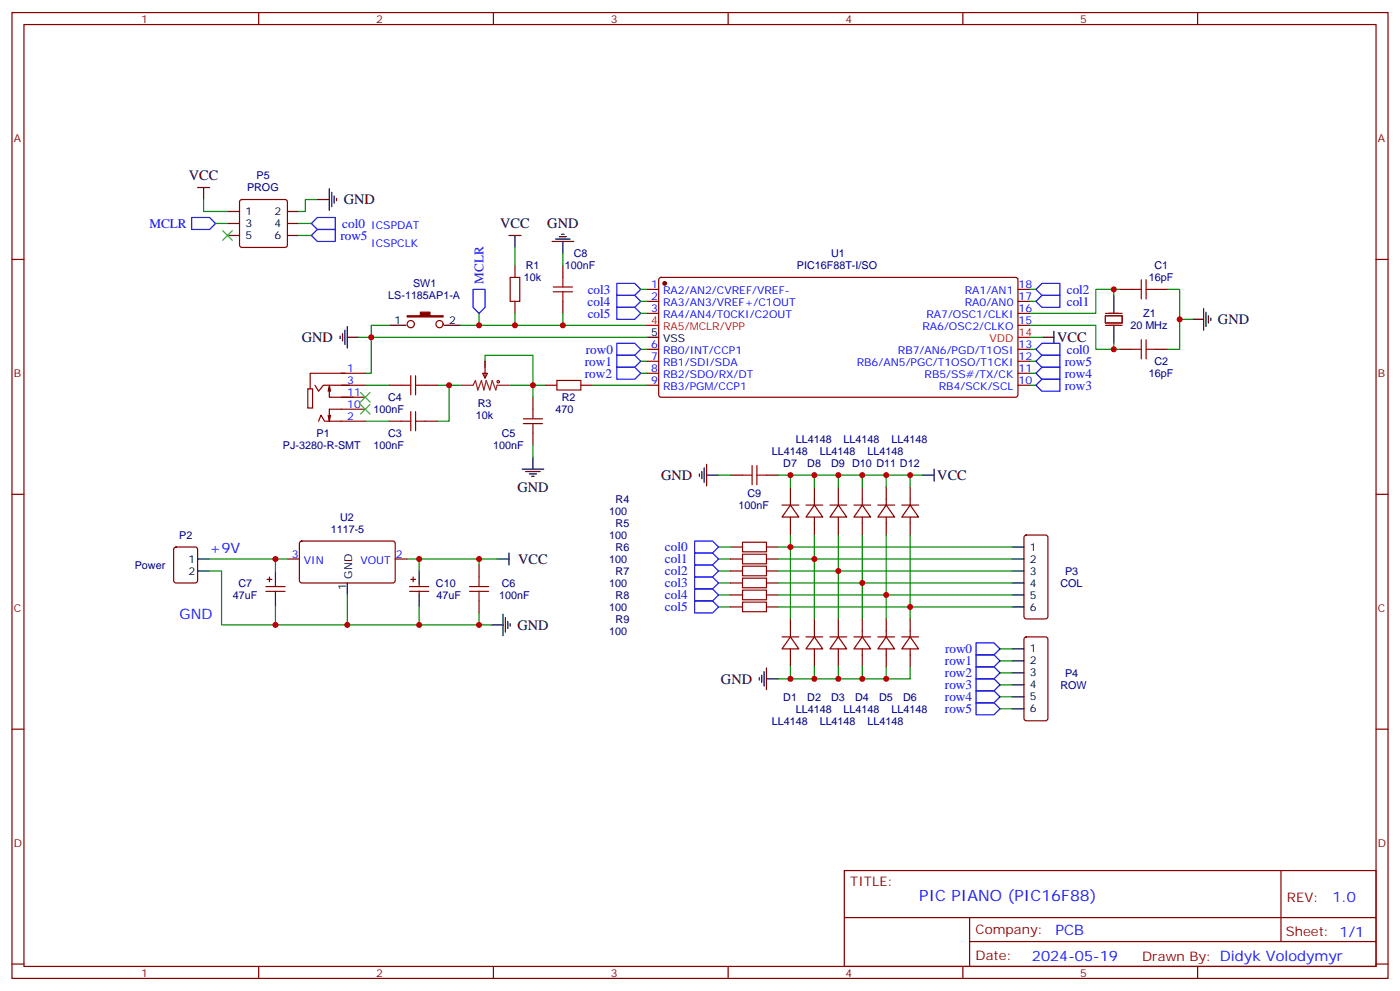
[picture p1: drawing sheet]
<svg xmlns="http://www.w3.org/2000/svg" width="412mm" height="292mm" viewBox="0 0 412 292" stroke-linecap="round" stroke-linejoin="round" font-family="sans-serif">
<g fill="none" stroke="#870000" stroke-width=".35">
<path d="M3.5 3.7h405.4v284.3h-405.4zM7.1 7.2h398.2v277.3h-398.2zM76.2 3.7v3.5M145.3 3.7v3.5M214.5 3.7v3.5M283.6 3.7v3.5M352.8 3.7v3.5M70.8 58.9l.5-.2h12.7l.5 .2 .2 .5v12.7l-.3 .5-.4 .2h-12.7l-.5-.2-.2-.5v-12.7zM3.5 76.4h3.6M151.7 78.1v3.6M165.8 78.1v3.6M405.3 76.4h3.6"/>
<path d="M151.7 88.7v3.6M165.8 88.7v3.6M190.5 85.2h3.5M190.5 88.7h3.5M190.5 92.3h3.5M194.3 81.9l.4-.2h104.7l.5 .7-.1 34.1-.6 .4h-104.7l-.5-.7v-33.8zM299.9 85.2h3.5M299.9 88.7h3.5M299.9 92.3h3.5M299.9 95.8h3.5M329.8 85.2h3.6M340.4 85.2h3.6"/>
<path d="M90.7 114.5h1.4v5.6h-1.4zM92.8 113.4l1 1.8 1.4-1.8h7.8M96.7 115.2l.3-1.4v3.1h7.1M97 113.4l.4 1.8M100.5 113.4h7.1M100.5 116.9h7.1M100.5 109.9h7.1M101.6 109.9h-10.2v4.6M114.7 113.4h3.5M125.2 113.4h3.6M142.2 109.9h1.4l-.7 1.4zM142.9 106.4v4.9"/>
<path d="M157 116.9v3.6M160.5 113.4h3.5M171.1 113.4h3.5M190.5 102.8h3.5M190.5 113.4h3.5M190.5 109.9h3.5M190.5 106.4h3.5M299.9 102.8h3.5M299.9 113.4h3.5M299.9 109.9h3.5M299.9 106.4h3.5M329.8 102.8h3.6"/>
<path d="M340.4 102.8h3.6M93.8 124l.7-1.8 1.1 1.8h12M96.7 122.2l.3 1.8M107.6 120.5h-10.6v3.5l.4-1.8M114.7 124h3.5M125.2 124h3.6M157 127.5v3.6M215.2 139.9h3.5M225.8 139.9h3.5M3.5 145.5h3.6M88.4 159.5l.5-.2h27.1l.4 .7v11.2l-.7 .4h-27.1l-.4-.7v-10.9zM230.4 148.7h4.9"/>
<path d="M232.8 148.7l2.5 3.5h-4.9zM232.8 143.4v5.3M232.8 152.2v5.3M237.4 148.7h5M239.9 148.7l2.5 3.5h-5zM239.9 143.4v5.3M239.9 152.2v5.3M244.5 148.7h4.9M246.9 148.7l2.5 3.5h-4.9zM246.9 143.4v5.3M246.9 152.2v5.3M251.5 148.7h5"/>
<path d="M254 148.7l2.5 3.5h-5zM254 143.4v5.3M254 152.2v5.3M258.6 148.7h4.9M261.1 148.7l2.4 3.5h-4.9zM261.1 143.4v5.3M261.1 152.2v5.3M265.6 148.7h5M268.1 148.7l2.5 3.5h-5zM268.1 143.4v5.3M268.1 152.2v5.3M301.9 157.7l.4-.2h5.7l.6 .4 .1 23.6-.5 .7h-5.9l-.6-.5-.1-23.5z"/>
<path d="M405.3 145.5h3.6M51.4 161.2l.5-.2h5.6l.7 .5v9.4l-.5 .7h-5.8l-.7-.4v-9.5zM78.3 172.7h5.7M78.3 174.1h5.7M78.7 170.6h1.4M79.4 169.9v1.4M81.1 171.6v1.1M81.1 174.1v1.1M84.7 164.6h3.5M116.4 164.6h3.5M120.6 172.7h5.7M120.6 174.1h5.7"/>
<path d="M121 170.6h1.4M121.7 169.9v1.4M123.5 171.6v1.1M123.5 174.1v1.1M141.1 166.3v3.6M141.1 176.9v3.5M215.2 161h3.5M215.2 164.6h3.5M215.2 168.1h3.5M215.2 171.6h3.5M215.2 175.2h3.5M215.2 178.7h3.5"/>
<path d="M225.8 161h3.5M225.8 164.6h3.5M225.8 168.1h3.5M225.8 171.6h3.5M225.8 175.2h3.5M225.8 178.7h3.5M230.4 187.5h4.9M232.8 187.5l2.5 3.5h-4.9zM232.8 182.2v5.3M232.8 191v5.3M237.4 187.5h5M239.9 187.5l2.5 3.5h-5z"/>
<path d="M239.9 182.2v5.3M239.9 191v5.3M244.5 187.5h4.9M246.9 187.5l2.5 3.5h-4.9zM246.9 182.2v5.3M246.9 191v5.3M251.5 187.5h5M254 187.5l2.5 3.5h-5zM254 182.2v5.3M254 191v5.3M258.6 187.5h4.9M261.1 187.5l2.4 3.5h-4.9z"/>
<path d="M261.1 182.2v5.3M261.1 191v5.3M265.6 187.5h5M268.1 187.5l2.5 3.5h-5zM268.1 182.2v5.3M268.1 191v5.3M301.9 187.7l.4-.2h5.7l.6 .4 .1 23.6-.5 .6-5.9 .1-.6-.5-.1-23.5zM3.5 214.7h3.6M405.3 214.7h3.6M248.7 256.3h156.6v28.2h-156.6zM377.3 256.3v20.9M248.7 270.1h156.5"/>
<path d="M285.6 277.2h119.6M285.6 270.1v14.2M3.5 283.8h3.6M76.2 284.5v3.5M145.3 284.5v3.5M214.5 284.5v3.5M283.6 284.5v3.5M352.8 284.5v3.5M405.3 283.8h3.6"/>
<circle cx="121" cy="95.4" r="1.06"/>
<circle cx="129.5" cy="95.4" r="1.06"/>
</g>
<g fill="none" stroke="#a10000" stroke-width=".35">
<path d="M150.3 81.7h2.8v7h-2.8zM163 85.9h5.6M163 84.5h5.6M165.8 81.7v2.8M165.8 85.9v2.8M333.4 85.2h2.8M336.2 82.4v5.6M337.6 82.4v5.6M337.6 85.2h2.8M118.2 113.4h2.8M121 110.6v5.6M122.4 110.6v5.6"/>
<path d="M122.4 113.4h2.8M164 112h7.1v2.8h-7.1zM333.4 102.8h2.8M336.2 100v5.7M337.6 100v5.7M337.6 102.8h2.8M118.2 124h2.8M121 121.2v5.6M122.4 121.2v5.6M122.4 124h2.8M154.2 124.7h5.6M154.2 123.3h5.6"/>
<path d="M157 120.5v2.8M157 124.7v2.8M218.7 139.9h2.8M221.5 137.1v5.6M223 139.9h2.8M223 137.1v5.6M218.7 159.6h7.1v2.9h-7.1zM138.3 172.7h5.6M138.3 174.1h5.6M141.1 169.9v2.8M141.1 174.1v2.8M218.7 163.2h7.1v2.8h-7.1z"/>
<path d="M218.7 166.7h7.1v2.8h-7.1zM218.7 170.2h7.1v2.8h-7.1zM218.7 173.7h7.1v2.9h-7.1zM218.7 177.3h7.1v2.8h-7.1z"/>
<circle cx="146.8" cy="112.4" r=".35"/>
</g>
<g fill="none" stroke="#000" stroke-width=".35">
<path d="M58.2 55.2h3.5M60 55.2v3.5M93.5 58.7h3.5M97 55.6v6.3M97.7 56.6v4.3M98.4 57.7v2.1M99.1 58.4v.7M67 69.3h3.6M67 62.3h3.6M67 65.8h3.6M84.7 69.3h3.5M84.7 62.3h3.5"/>
<path d="M84.7 65.8h3.5M149.9 69.3h3.6M151.7 69.3v3.5M162.6 71.1h6.4M163.7 70.4h4.2M164.7 69.7h2.2M165.5 69h.7M165.8 71.1v3.5M100.2 99v.7M100.9 98.2v2.2M101.6 97.2v4.2M102.3 99.3h3.5"/>
<path d="M102.3 96.1v6.4M114.7 95.8h4.9M130.9 95.8h4.9M190.5 99.3h3.5M306.9 99.3h3.5M310.4 97.5v3.6M328.1 87v5.3M328.1 95.8v5.3M351 94h3.5M354.5 90.8v6.4M355.2 91.9v4.2M356 93v2.1"/>
<path d="M356.7 93.7v.7M153.8 138.1h6.4M154.9 138.8h4.2M155.9 139.5h2.1M157 134.6v3.5M206 139.5v.7M206.7 138.8v2.1M207.4 137.8v4.2M208.1 139.9h3.6M208.1 136.7v6.4M271.6 139.9h3.6M275.2 138.1v3.5"/>
<path d="M156.6 140.2h.7M58.2 164.6h3.5M58.2 168.1h3.5M81.1 168.1v3.5M81.1 175.2v3.5M102.3 171.6v3.6M123.5 168.1v3.5M123.5 175.2v3.5M146.4 164.6h3.5M149.9 162.8v3.5M298.1 164.6h3.5M298.1 168.1h3.5"/>
<path d="M298.1 161h3.5M298.1 171.6h3.5M298.1 175.2h3.5M298.1 178.7h3.5M144.6 184h3.6M148.2 180.8v6.3M148.9 181.9v4.2M149.6 182.9v2.1M150.3 183.6v.7M223.7 199.5v.7M224.4 198.8v2.1M225.1 197.7v4.3"/>
<path d="M225.8 199.8h3.5M225.8 196.7v6.3M298.1 191h3.5M298.1 194.6h3.5M298.1 198.1h3.5M298.1 201.6h3.5M298.1 205.1h3.5M298.1 208.7h3.5"/>
</g>
<g fill="none" stroke="#008700" stroke-width=".35">
<path d="M60 58.7v3.6h7M93.5 58.7h-3.5v3.6h-1.8M63.5 65.8h3.5M88.2 65.8h3.5M88.2 69.3h3.5M151.7 72.8v5.3M165.8 74.6v3.5M105.8 99.3h84.7M114.7 95.8h-5.3v14.1h-1.8M135.8 95.8h54.7M141.1 92.3v3.5M151.7 92.3v3.5"/>
<path d="M165.8 92.3v3.5M188.7 85.2h1.8M188.7 88.7h1.8M188.7 92.3h1.8M303.4 95.8h19.4v7h7M303.4 99.3h3.5M303.4 85.2h1.8M303.4 88.7h1.8M328.1 85.2v1.8M329.8 85.2h-7v7.1h-19.4M344 85.2h3.5v17.6h-3.5M347.5 94h3.5"/>
<path d="M107.6 113.4h7.1M128.8 113.4h7M132.3 113.4v10.6h-3.5M142.9 106.4v-1.8h14.1v12.3M149.9 113.4h10.6M174.6 113.4h15.9M188.7 102.8h1.8M188.7 106.4h1.8M188.7 109.9h1.8M303.4 113.4h1.8M303.4 102.8h1.8M303.4 106.4h1.8"/>
<path d="M303.4 109.9h1.8M328.1 101.1v1.7M107.6 124h7.1M157 131.1v3.5M211.7 139.9h3.5M229.3 139.9h42.3M232.8 139.9v3.5M239.9 139.9v3.5M246.9 139.9v3.5M254 139.9v3.5M261.1 139.9v3.5M268.1 139.9v3.5"/>
<path d="M232.8 157.5v24.7M239.9 157.5v24.7M246.9 157.5v24.7M254 157.5v24.7M261.1 157.5v24.7M268.1 157.5v24.7M61.7 168.1h3.6v15.9h79.3M61.7 164.6h23M81.1 164.6v3.5M81.1 178.7v5.3M102.3 175.2v8.8M119.9 164.6h26.5"/>
<path d="M123.5 164.6v3.5M123.5 178.7v5.3M141.1 164.6v1.7M211.7 178.7h3.5M211.7 175.2h3.5M211.7 171.6h3.5M211.7 168.1h3.5M211.7 164.6h3.5M211.7 161h3.5M229.3 178.7h68.8M229.3 175.2h68.8M229.3 171.6h68.8"/>
<path d="M229.3 168.1h68.8M229.3 164.6h68.8M229.3 161h68.8M141.1 180.4v3.6M229.3 199.8h3.5M232.8 196.3v3.5h35.3v-3.5M239.9 196.3v3.5M246.9 196.3v3.5M254 196.3v3.5M261.1 196.3v3.5M294.6 191h3.5M294.6 194.6h3.5"/>
<path d="M294.6 198.1h3.5M294.6 201.6h3.5M294.6 205.1h3.5M294.6 208.7h3.5"/>
</g>
<g fill="#870000" stroke="#870000" stroke-width=".35">
<path d="M119.9 93h3.9v-1.1h2.8v1.1h3.9v.3h-10.6z"/>
<circle cx="195.8" cy="83.4" r=".53"/>
</g>
<g fill="none" stroke="#00f" stroke-width=".35">
<path d="M56.4 64h5.3l1.8 1.8-1.8 1.8h-5.3zM91.7 65.8l1.8-1.8h5.3v3.6h-5.3zM91.7 69.3l1.8-1.7h5.3v3.5h-5.3zM139.3 85.2h3.6v5.3l-1.8 1.8-1.8-1.8zM181.7 83.4h5.3l1.7 1.8-1.7 1.8h-5.3zM181.7 87h5.3l1.7 1.7-1.7 1.8h-5.3zM181.7 90.5h5.3l1.7 1.8-1.7 1.7h-5.3zM305.2 88.7l1.7-1.7h5.3v3.5h-5.3zM306.9 83.4h5.3v3.6h-5.3l-1.7-1.8zM181.7 101.1h5.3l1.7 1.7-1.7 1.8h-5.3zM181.7 108.1h5.3l1.7 1.8-1.7 1.8h-5.3zM181.7 104.6h5.3l1.7 1.8-1.7 1.7h-5.3z"/>
<path d="M305.2 102.8l1.7-1.7h5.3v3.5h-5.3zM305.2 106.4l1.7-1.8h5.3v3.5h-5.3zM305.2 113.4l1.7-1.7h5.3v3.5h-5.3zM306.9 108.1h5.3v3.6h-5.3l-1.7-1.8zM204.6 159.3h5.3l1.8 1.7-1.8 1.8h-5.3zM204.6 176.9h5.3l1.8 1.8-1.8 1.7h-5.3zM204.6 173.4h5.3l1.8 1.8-1.8 1.7h-5.3zM204.6 169.9h5.3l1.8 1.7-1.8 1.8h-5.3zM204.6 166.3h5.3l1.8 1.8-1.8 1.8h-5.3zM204.6 162.8h5.3l1.8 1.8-1.8 1.7h-5.3zM287.5 189.3h5.3l1.8 1.7-1.8 1.8h-5.3zM287.5 192.8h5.3l1.8 1.8-1.8 1.7h-5.3z"/>
<path d="M287.5 196.3h5.3l1.8 1.8-1.8 1.7h-5.3zM287.5 199.8h5.3l1.8 1.8-1.8 1.8h-5.3zM287.5 203.4h5.3l1.8 1.7-1.8 1.8h-5.3zM287.5 206.9h5.3l1.8 1.8-1.8 1.7h-5.3z"/>
</g>
<path d="M135.8 113.4h3.5l.8-1.4 .7 2.8 1-2.8 .7 2.8 .7-2.8 1.1 2.8 .7-2.8 1 2.8 .4-1.4h3.5" fill="none" stroke="#8c2424" stroke-width=".35"/>
<path d="M65.6 67.9l2.8 2.8M68.4 67.9l-2.8 2.8M106.2 115.5l2.8 2.9M106.2 119.1l2.8 2.8M109 115.5l-2.8 2.9M109 119.1l-2.8 2.8" fill="none" stroke="#3c3" stroke-width=".35"/>
<path d="M190.5 95.8h3.5M299.9 99.3h3.5" fill="none" stroke="#f00" stroke-width=".35"/>
<path d="M325.6 93h5v2.1h-5zM325.6 95.8h5M325.6 92.3h5" fill="none" stroke="#871200" stroke-width=".35"/>
<g fill="#c00">
<circle cx="157" cy="113.4" r=".88"/>
<circle cx="239.9" cy="199.8" r=".88"/>
<circle cx="246.9" cy="199.8" r=".88"/>
<circle cx="254" cy="199.8" r=".88"/>
<circle cx="261.1" cy="199.8" r=".88"/>
<circle cx="232.8" cy="199.8" r=".88"/>
<circle cx="268.1" cy="139.9" r=".88"/>
<circle cx="261.1" cy="139.9" r=".88"/>
<circle cx="254" cy="139.9" r=".88"/>
<circle cx="246.9" cy="139.9" r=".88"/>
<circle cx="239.9" cy="139.9" r=".88"/>
<circle cx="232.8" cy="139.9" r=".88"/>
<circle cx="268.1" cy="178.7" r=".88"/>
<circle cx="261.1" cy="175.2" r=".88"/>
<circle cx="254" cy="171.6" r=".88"/>
<circle cx="246.9" cy="168.1" r=".88"/>
<circle cx="239.9" cy="164.6" r=".88"/>
<circle cx="232.8" cy="161" r=".88"/>
<circle cx="132.3" cy="113.4" r=".88"/>
<circle cx="347.5" cy="94" r=".88"/>
<circle cx="328.1" cy="102.8" r=".88"/>
<circle cx="328.1" cy="85.2" r=".88"/>
<circle cx="151.7" cy="95.8" r=".88"/>
<circle cx="141.1" cy="95.8" r=".88"/>
<circle cx="165.8" cy="95.8" r=".88"/>
<circle cx="109.4" cy="99.3" r=".88"/>
<circle cx="123.5" cy="164.6" r=".88"/>
<circle cx="141.1" cy="164.6" r=".88"/>
<circle cx="81.1" cy="164.6" r=".88"/>
<circle cx="81.1" cy="184" r=".88"/>
<circle cx="102.3" cy="184" r=".88"/>
<circle cx="123.5" cy="184" r=".88"/>
<circle cx="141.1" cy="184" r=".88"/>
</g>
<text font-size="4.6" fill="#00f" x="270.8" y="265.3">PIC PIANO (PIC16F88)</text>
<g font-size="4.2">
<text x="55.6" y="53.1">VCC</text>
<text x="101.2" y="60.2">GND</text>
<text x="147.3" y="67.2">VCC</text>
<text x="161.2" y="67.2">GND</text>
<text x="358.8" y="95.5">GND</text>
<text x="88.9" y="100.7">GND</text>
<text x="311.4" y="100.7">VCC</text>
<text x="194.7" y="141.3">GND</text>
<text x="276.1" y="141.3">VCC</text>
<text x="152.4" y="144.8">GND</text>
<text x="152.6" y="166">VCC</text>
<text x="152.4" y="185.4">GND</text>
<text x="212.4" y="201.3">GND</text>
</g>
<g font-size="4.2" fill="#00f">
<text x="61.7" y="162.8">+9V</text>
<text x="52.9" y="182.2">GND</text>
<text x="392.5" y="265.6">1.0</text>
<text x="310.9" y="275.1">PCB</text>
<text x="304" y="282.9">2024-05-19</text>
</g>
<g font-size="3.9" fill="#00f">
<text x="44" y="67.1">MCLR</text>
<text x="100.3" y="70.6">row5</text>
<text x="100.8" y="67.1">col0</text>
<text x="142.5" y="83.5" transform="rotate(-90 142.5 83.5)">MCLR</text>
<text x="173.1" y="90">col4</text>
<text x="173.1" y="86.5">col3</text>
<text x="314.3" y="90">col1</text>
<text x="314.3" y="86.4">col2</text>
<text x="173.1" y="93.5">col5</text>
<text x="172.3" y="107.6">row1</text>
<text x="172.6" y="104.1">row0</text>
<text x="313.7" y="107.7">row5</text>
<text x="314.3" y="104.1">col0</text>
<text x="172.3" y="111.1">row2</text>
<text x="313.7" y="111.2">row4</text>
<text x="313.7" y="114.7">row3</text>
<text x="195.9" y="165.8">col1</text>
<text x="195.9" y="162.3">col0</text>
<text x="195.9" y="172.9">col3</text>
<text x="195.9" y="169.4">col2</text>
<text x="195.9" y="179.9">col5</text>
<text x="195.9" y="176.4">col4</text>
<text x="278.4" y="195.8">row1</text>
<text x="278.4" y="192.3">row0</text>
<text x="278.4" y="199.3">row2</text>
<text x="278.4" y="202.9">row3</text>
<text x="278.4" y="206.4">row4</text>
<text x="278.4" y="209.9">row5</text>
</g>
<g font-size="3.9" fill="#800">
<text x="250.5" y="260.9">TITLE:</text>
<text x="379.1" y="265.6">REV:</text>
<text x="287.4" y="275.1">Company:</text>
<text x="378.7" y="275.7">Sheet: 1/1</text>
<text x="287.4" y="282.8">Date:</text>
<text x="336.4" y="282.8">Drawn By: Didyk Volodymyr</text>
</g>
<g font-size="3.2" fill="#800">
<text x="41.6" y="6.7">1</text>
<text x="110.8" y="6.7">2</text>
<text x="179.9" y="6.7">3</text>
<text x="249.1" y="6.7">4</text>
<text x="318.2" y="6.7">5</text>
<text x="4.1" y="41.8">A</text>
<text x="405.9" y="41.8">A</text>
<text x="4.1" y="110.9">B</text>
<text x="405.9" y="110.9">B</text>
<text x="4.1" y="180.1">C</text>
<text x="405.9" y="180.1">C</text>
<text x="4.1" y="249.2">D</text>
<text x="405.9" y="249.2">D</text>
<text x="41.6" y="287.5">1</text>
<text x="110.8" y="287.5">2</text>
<text x="179.9" y="287.5">3</text>
<text x="249.1" y="287.5">4</text>
<text x="318.2" y="287.5">5</text>
</g>
<g font-size="3.2" fill="#000080">
<text x="75.6" y="52.8">P5</text>
<text x="72.8" y="56.4">PROG</text>
<text x="169" y="75.7">C8</text>
<text x="244.8" y="75.8">U1</text>
<text x="154.3" y="82.8">10k</text>
<text x="154.9" y="79.3">R1</text>
<text x="166.4" y="79.3">100nF</text>
<text x="234.7" y="79.3">PIC16F88T-I/SO</text>
<text x="338.4" y="82.8">16pF</text>
<text x="340.1" y="79.3">C1</text>
<text x="114.4" y="88.1">LS-1185AP1-A</text>
<text x="121.7" y="84.6">SW1</text>
<text x="336.7" y="93.4">Z1</text>
<text x="333" y="97">20 MHz</text>
<text x="340.1" y="107.5">C2</text>
<text x="338.4" y="111.1">16pF</text>
<text x="114.3" y="118.1">C4</text>
<text x="140.8" y="119.8">R3</text>
<text x="165.5" y="118.1">R2</text>
<text x="110" y="121.6">100nF</text>
<text x="140.2" y="123.4">10k</text>
<text x="163.6" y="121.6">470</text>
<text x="93.2" y="128.6">P1</text>
<text x="114.3" y="128.7">C3</text>
<text x="147.8" y="128.6">C5</text>
<text x="234.4" y="130.4">LL4148</text>
<text x="248.5" y="130.4">LL4148</text>
<text x="262.6" y="130.4">LL4148</text>
<text x="83.4" y="132.2">PJ-3280-R-SMT</text>
<text x="110" y="132.2">100nF</text>
<text x="145.3" y="132.2">100nF</text>
<text x="227.3" y="134">LL4148</text>
<text x="230.7" y="137.5">D7</text>
<text x="237.8" y="137.5">D8</text>
<text x="241.5" y="134">LL4148</text>
<text x="244.8" y="137.5">D9 D10 D11 D12</text>
<text x="255.6" y="134">LL4148</text>
<text x="181.3" y="148">R4</text>
<text x="217.6" y="149.8">100nF</text>
<text x="220.1" y="146.3">C9</text>
<text x="100.2" y="153.3">U2</text>
<text x="179.5" y="151.6">100</text>
<text x="181.3" y="155.1">R5</text>
<text x="52.8" y="158.6">P2</text>
<text x="97.4" y="156.9">1117-5</text>
<text x="179.5" y="158.6">100</text>
<text x="39.7" y="167.4">Power</text>
<text x="179.5" y="165.7">100</text>
<text x="181.3" y="162.2">R6</text>
<text x="70.2" y="172.7">C7</text>
<text x="128.4" y="172.8">C10</text>
<text x="147.8" y="172.7">C6</text>
<text x="179.5" y="172.7">100</text>
<text x="181.3" y="169.2">R7</text>
<text x="312.4" y="172.7">COL</text>
<text x="313.7" y="169.2">P3</text>
<text x="68.6" y="176.3">47uF</text>
<text x="128.5" y="176.3">47uF</text>
<text x="147" y="176.3">100nF</text>
<text x="179.5" y="179.8">100</text>
<text x="181.3" y="176.3">R8</text>
<text x="181.3" y="183.3">R9</text>
<text x="179.5" y="186.9">100</text>
<text x="312.4" y="202.7">ROW</text>
<text x="313.7" y="199.2">P4</text>
<text x="230.7" y="206.3">D1</text>
<text x="234.4" y="209.8">LL4148</text>
<text x="237.8" y="206.3">D2</text>
<text x="244.8" y="206.3">D3</text>
<text x="248.5" y="209.8">LL4148</text>
<text x="251.9" y="206.3">D4</text>
<text x="258.9" y="206.3">D5</text>
<text x="262.6" y="209.8">LL4148</text>
<text x="266" y="206.3">D6</text>
<text x="227.3" y="213.3">LL4148</text>
<text x="241.5" y="213.3">LL4148</text>
<text x="255.6" y="213.3">LL4148</text>
</g>
<g font-size="3.2">
<text x="72.3" y="63.3">1</text>
<text x="80.9" y="63.3">2</text>
<text x="72.3" y="66.9">3</text>
<text x="72.3" y="70.4">5</text>
<text x="80.9" y="66.9">4</text>
<text x="80.9" y="70.4">6</text>
<text x="116.2" y="95.4">1</text>
<text x="132.3" y="95.4">2</text>
<text x="191.8" y="99">5</text>
<text x="195.3" y="100.7">VSS</text>
<text x="55.5" y="165.6">1</text>
<text x="303.4" y="162.1">1</text>
<text x="303.4" y="165.6">2</text>
<text x="55.5" y="169.2">2</text>
<text x="102" y="173.8" transform="rotate(-90 102 173.8)">1</text>
<text x="103.7" y="170.3" transform="rotate(-90 103.7 170.3)">GND</text>
<text x="303.4" y="169.2">3</text>
<text x="303.4" y="172.7">4</text>
<text x="303.4" y="176.2">5</text>
<text x="303.4" y="179.7">6</text>
<text x="303.4" y="192.1">1</text>
<text x="303.4" y="195.6">2</text>
<text x="303.4" y="199.1">3</text>
<text x="303.4" y="202.7">4</text>
<text x="303.4" y="206.2">5</text>
<text x="303.4" y="209.7">6</text>
</g>
<g font-size="3.2" fill="#00f">
<text x="109.4" y="67.6">ICSPDAT</text>
<text x="109.4" y="72.8">ICSPCLK</text>
<text x="191.8" y="84.8">1</text>
<text x="191.8" y="88.4">2</text>
<text x="195.3" y="86.6">RA2/AN2/CVREF/VREF-</text>
<text x="284.2" y="86.6">RA1/AN1</text>
<text x="300" y="88.4">17</text>
<text x="300" y="84.8">18</text>
<text x="191.8" y="91.9">3</text>
<text x="195.3" y="90.1">RA3/AN3/VREF+/C1OUT</text>
<text x="195.3" y="93.7">RA4/AN4/T0CKI/C2OUT</text>
<text x="272.9" y="93.7">RA7/OSC1/CLKI</text>
<text x="284.2" y="90.1">RA0/AN0</text>
<text x="300" y="95.4">15</text>
<text x="300" y="91.9">16</text>
<text x="271.7" y="97.2">RA6/OSC2/CLKO</text>
<text x="191.8" y="102.5">6</text>
<text x="191.8" y="106">7</text>
<text x="195.3" y="104.2">RB0/INT/CCP1</text>
<text x="195.3" y="107.8">RB1/SDI/SDA</text>
<text x="252.4" y="107.8">RB6/AN5/PGC/T1OSO/T1CKI</text>
<text x="264.5" y="104.2">RB7/AN6/PGD/T1OSI</text>
<text x="300" y="106">12</text>
<text x="300" y="102.5">13</text>
<text x="102.3" y="113.1">3</text>
<text x="102.3" y="109.5">1</text>
<text x="191.8" y="109.5">8</text>
<text x="191.8" y="113.1">9</text>
<text x="195.3" y="111.3">RB2/SDO/RX/DT</text>
<text x="272.4" y="111.3">RB5/SS#/TX/CK</text>
<text x="300" y="113.1">10</text>
<text x="300" y="109.5">11</text>
<text x="102.3" y="116.6">11</text>
<text x="195.3" y="114.8">RB3/PGM/CCP1</text>
<text x="276.5" y="114.8">RB4/SCK/SCL</text>
<text x="102.3" y="123.6">2</text>
<text x="102.3" y="120.1">10</text>
<text x="86" y="164.2">3</text>
<text x="89.5" y="166">VIN</text>
<text x="106.2" y="166">VOUT</text>
<text x="116.6" y="164.2">2</text>
</g>
<g font-size="3.2" fill="#f00">
<text x="191.8" y="95.4">4</text>
<text x="195.3" y="97.2">RA5/MCLR/VPP</text>
<text x="291.5" y="100.7">VDD</text>
<text x="300" y="99">14</text>
</g>
</svg>
